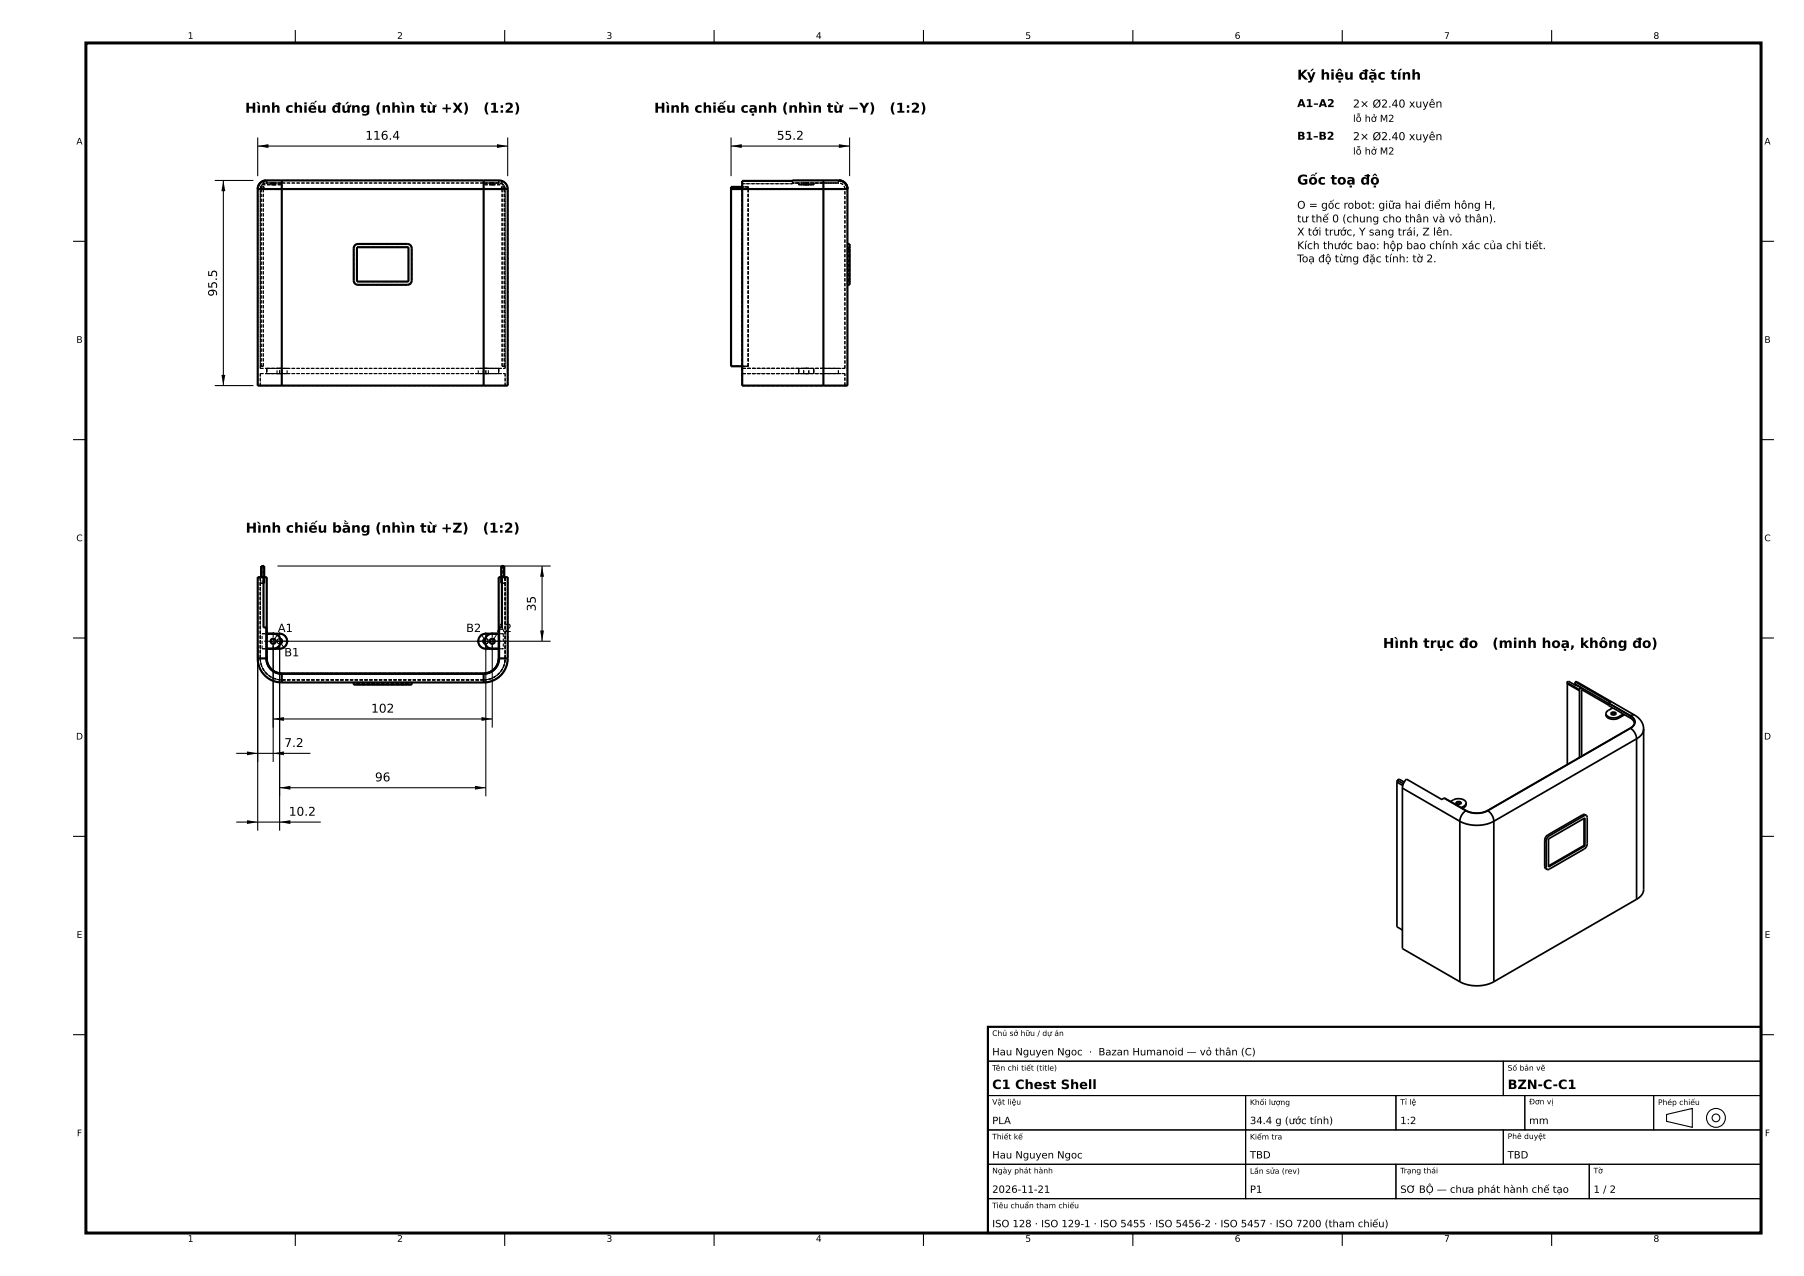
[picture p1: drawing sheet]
<svg xmlns="http://www.w3.org/2000/svg" width="420mm" height="297mm" viewBox="0 0 420 297" stroke-linecap="round" stroke-linejoin="round" font-family="sans-serif">
<g fill="#000">
<path d="M60 34l2.5-.5v1zM115.7 33.5l2.5 .5-2.5 .5zM170.2 34l2.5-.5v1zM195.3 33.5l2.5 .5-2.5 .5zM52 42l.5 2.5h-1zM51.5 87.2h1l-.5 2.6zM126.2 131.8l.4 2.4h-.8zM125.8 146.8h.8l-.4 2.4zM57.5 174.9l2.5 .4-2.5 .5zM63.6 167.4l2.5-.5v.9zM63.6 175.3l2.5-.4v.9zM112.1 166.9l2.5 .5-2.5 .4z"/>
<path d="M57.5 190.9l2.5 .5-2.5 .4zM65.1 183.4l2.5-.5v.9zM65.1 191.4l2.5-.5v.9zM110.6 182.9l2.5 .5-2.5 .4z"/>
</g>
<path d="M20 10h390v277h-390z" fill="none" stroke="#000" stroke-width=".7" stroke-linecap="butt"/>
<g fill="none" stroke="#000" stroke-width=".5">
<path d="M60 44v45.8h5.6M60 44h5.6M65.6 42h-1.6a4.6 4.6 0 0 0-3.4 .6l-.4 .6-.2 .8M65.6 42v2M65.6 42h47M65.6 44h47M65.6 44v45.8M82.6 57.1l.7-.3h11.6l.6 .2 .3 .8v7.5l-.2 .6-.7 .4h-11.6l-.6-.2-.3-.8v-7.5zM83.1 57.5h12v8h-12zM112.6 42h1.6a4.6 4.6 0 0 1 3.4 .6l.4 .6 .2 .8M112.6 42v2M112.6 44h5.6"/>
<path d="M112.6 44v45.8M118.2 44v45.8h-5.6M170.2 44h21.5M170.2 44v41.3h2.6M172.8 43.5h-2.6v.5M191.7 42h1.6a4.6 4.6 0 0 1 3.4 .6l.4 .6 .2 .8M191.7 42l-18.9 .1v47.7h18.9M191.7 42v2M191.7 44h5.6M191.7 44v45.8M197.3 44v45.8h-5.6M197.3 56.8h.5v1"/>
<path d="M197.3 57.8h.5M197.8 57.8v7.5M197.3 65.3h.5M197.8 65.3v1h-.5M65.6 89.8h47M60.9 131.8l-.1 2.6M60.9 131.8h.6v4h-.1M60.9 131.8v2.6M61.5 134.4h.6v18.9a3.5 3.5 0 0 0 3.5 3.5h47a3.5 3.5 0 0 0 3.5-3.5v-18.9h.6M117.3 131.8l.1 2.6M117.3 131.8h-.6v4h.1M117.3 131.8v2.6"/>
<path d="M60 153.3a5.6 5.6 0 0 0 5.6 5.6M60 153.3h2M62 146h-.6v-11.6h-1.4v18.9M62 153.3a3.6 3.6 0 0 0 3.6 3.5M62 146h.1M62 146v7.3M62.1 147.5h3a1.75 1.75 0 0 1 1.8 1.7 1.75 1.75 0 0 1-1.8 1.8h-3M63.6 147.5a1.75 1.75 0 0 1 1.8 1.7 1.75 1.75 0 0 1-1.8 1.8M65.3 148.7l.4 .5-.1 .4-.3 .2M65.6 156.8v2.1M65.6 158.9h47M65.6 156.8h47"/>
<path d="M82.4 158.9v.5h.9M83.3 159.4h11.6M83.3 158.9v.5M94.9 158.9v.5M95.8 158.9v.5h-.9M112.6 156.8v2.1M112.9 148.7l-.4 .5 .1 .4 .3 .2M114.6 147.5a1.75 1.75 0 0 0-1.7 1.7 1.75 1.75 0 0 0 1.7 1.8M116.1 147.5h-3a1.75 1.75 0 0 0-1.8 1.7 1.75 1.75 0 0 0 1.8 1.8h3M116.1 146h.1M116.2 146h.6v-11.6h1.4v18.9M116.2 153.3a3.6 3.6 0 0 1-3.6 3.5"/>
<path d="M116.2 153.3h2M116.2 146v7.3M118.2 153.3a5.6 5.6 0 0 1-5.6 5.6M230 239h180v48h-180z"/>
<circle cx="63.6" cy="149.3" r=".6"/>
<circle cx="114.6" cy="149.3" r=".6"/>
</g>
<g fill="none" stroke="#000" stroke-width=".25">
<path d="M68.8 7v3M117.5 7v3M166.3 7v3M215 7v3M263.8 7v3M312.5 7v3M361.2 7v3M60 32v9M60 34h58.2M118.2 32v9M170.2 34h27.6M170.2 32v9"/>
<path d="M197.8 32v9M17 56.2h3M50 42h9M52 42v47.8M410 56.2h3M50 89.8h9M17 102.3h3M410 102.3h3M64.6 131.8h63.6M126.2 131.8v17.4M17 148.5h3M60 150.3v43"/>
<path d="M63.6 150.3v27.1M64.6 149.2h63.6M65.1 150.3v43M113.1 150.3v35.1M114.6 150.3v19M410 148.5h3M55 175.3h17.3M63.6 167.4h51M17 194.7h3M55 191.4h19.7M65.1 183.4h48M410 194.7h3"/>
<path d="M230 239h180v8h-180zM17 240.8h3M230 247h120v8h-120zM230 255h60v8h-60zM290 255h35v8h-35zM325 255h30v8h-30zM350 247h60v8h-60zM355 255h30v8h-30zM385 255h25v8h-25zM388 259.4l6-1.4v4.4l-6-1.4zM410 240.8h3M230 263h60v8h-60z"/>
<path d="M230 271h60v8h-60zM230 279h180v8h-180zM290 263h60v8h-60zM290 271h35v8h-35zM325 271h45v8h-45zM350 263h60v8h-60zM370 271h40v8h-40zM68.8 287v3M117.5 287v3M166.3 287v3M215 287v3M263.8 287v3"/>
<path d="M312.5 287v3M361.2 287v3"/>
<circle cx="399.5" cy="260.2" r="2.2"/>
<circle cx="399.5" cy="260.2" r=".9"/>
</g>
<g fill="none" stroke="#000" stroke-width=".25" stroke-dasharray=".7 .4" stroke-linecap="butt">
<path d="M60 44l.3-1.1 1.1-.8M60 44v45.8M60.6 44l.4-1 1-.4M60.6 44l.1-.5M60.6 44v41.3M60.7 43.5l.7-.7M60.8 44l.1-.5M60.8 44v41.3M60.9 43.5h-.2M61 43l1-.4M61 43h2.6M61.3 44v41.3"/>
<path d="M61.3 44l.2-.5M61.4 42.8l.6-.2M61.4 42.1l.6-.1M61.4 42.8v-.7M61.4 42.1v.7M61.5 43.5h-.6M61.5 43.5h-.8M62 42h.1M62 42.6h.1M62.1 42.6h-.1M62.1 42.6v-.6M62.1 42v.6"/>
<path d="M62.1 42h3.5M62.1 42.6h3.5M63 42.6h.6M63 43h.6M63 43v-.4M63.6 42.6h-1.5M63.6 43v-.4M63.6 42.6h1.8M63.6 43h1.8M63.6 42.6h.6M63.6 43h.6M64.2 42.6h-1.2"/>
<path d="M64.2 43h-1.2M64.2 43v-.4M65.4 42.6h-1.8M65.4 43h-1.8M65.4 43v-.4M65.6 42.6h-3.6M65.6 42h47M65.6 42.6h47M83.1 57.5h12M83.3 56.8l-.7 .3-.2 .7M94.9 56.8h-11.6M95.8 57.8l-.2-.7-.7-.3"/>
<path d="M112.6 42.6h-47M112.6 42h3.5M112.6 42.6h3.5M112.9 43h1.7M112.9 42.6h1.7M112.9 43v-.4M114 43h.6M114 42.6h.6M114 43v-.4M114.6 43v-.4M114.6 43h2.6M114.6 43h-1.7"/>
<path d="M114.6 43h.6M114.6 42.6h.6M114.6 42.6h-1.7M115.2 43h-1.2M115.2 42.6h-1.2M115.2 43v-.4M116.1 42h.1M116.1 42.6h.1M116.1 42v.6M116.1 42.6h-1.5M116.1 42.6v-.6M116.2 42.6h-3.6"/>
<path d="M116.2 42.6h-.1M116.8 42.1v.7M116.8 42.8v-.7M116.8 42.8l-.6-.2M116.8 42.1l-.6-.1M116.9 44v41.3M116.9 44l-.2-.5M117.2 43l-1-.4M117.3 43.5h-.6M117.4 44l-.1-.5M117.4 44v41.3M117.5 43.5l-.7-.7"/>
<path d="M117.5 43.5h-.2M117.5 43.5h-.8M117.6 44l-.4-1-1-.4M117.6 44v41.3M117.6 44l-.1-.5M118.2 44v45.8M118.2 44l-.4-1.2-1-.7M170.2 44v41.3M170.2 44v-.5M170.2 43.5h4M170.2 43.5h2.6M172.8 44v45.8"/>
<path d="M172.8 44v-1.9M172.8 42.1v.7M172.8 43.5v-.7M172.8 44v-.5M172.8 44v41.3M172.8 43.5h1.4M172.8 42.8h11.7M172.8 42.1h11.7M174.2 44v-.5M174.2 43.5h-1.4M174.2 43.5h-4M174.2 44h-4"/>
<path d="M174.2 44v41.3M184.5 42.8h-11.7M184.5 42.8v-.2M184.5 42v.6M184.5 42h7.2M184.5 42.8v-.7M184.5 42.1v-.1M184.5 42.6h1.4M185.9 42.6h-1.4M185.9 43v-.4M185.9 43h3.5M185.9 42.6h3.5"/>
<path d="M187.1 42.6h1.2M187.1 43h1.2M187.1 43v-.4M188.3 42.6h-1.2M188.3 43v-.4M188.3 43h-1.2M189.4 43h-3.5M189.4 43v-.4M189.4 42.6h-3.5M189.4 42.6h2.3M191.7 42.6h3.6M191.7 42.6h-2.3"/>
<path d="M191.7 42h-7.2M191.7 42h3.5M191.7 42h3.6M191.7 42.6h3.5M195.2 42h-3.5M195.2 42.6v-.6M195.2 42.6h-3.5M195.3 42.6h-3.6M196.7 44l-.4-1-1-.4M197.3 57.8v-1M197.3 56.8v1M197.3 56.8h.5"/>
<path d="M197.5 57.5h.3M197.8 57.8v-1M82.4 65.3l.2 .7 .7 .3M82.4 65.3v-7.5M83.1 65.5v-8M83.1 65.5h12M94.9 66.3h-11.6M94.9 66.3l.7-.3 .2-.7M95.1 65.5v-8M95.8 65.3v-7.5M197.3 65.3v1M197.3 66.3v-1"/>
<path d="M197.3 65.3v-7.5M197.3 66.3h.5M197.5 65.5h.3M197.5 65.5v-8M197.8 65.3v1M197.8 65.3v-7.5M197.8 65.5v-8M60 89.8h.6M60.6 89.8h5M60.6 87h1.5M60.6 87h5M60.6 85.7h1.5"/>
<path d="M60.6 85.7h5M60.6 85.7v-41.7M60.6 85.3v.4M60.6 89.8v-2.8M60.6 87v2.8M60.8 85.3h-.2M61.3 85.3h-.5M61.3 85.3h-.7M62.1 87h3.5M62.1 87h3M62.1 85.7v1.3M62.1 85.7h3"/>
<path d="M62.1 87v-1.3M62.1 85.7h3.5M64.5 87h.6M64.5 85.7h.6M64.5 87v-1.3M65.1 87h1.8M65.1 87h.6M65.1 85.7h.6M65.1 87v-1.3M65.1 85.7h1.8M65.6 87h47M65.6 85.7h47"/>
<path d="M65.7 87h-1.2M65.7 85.7h-1.2M65.7 87v-1.3M66.9 87h-1.8M66.9 85.7h-1.8M66.9 87v-1.3M111.3 87h1.8M111.3 85.7h1.8M111.3 87v-1.3M112.5 87h.6M112.5 85.7h.6M112.5 87v-1.3"/>
<path d="M112.6 89.8h-47M112.6 89.8h5M112.6 87h-47M112.6 87h5M112.6 87h3.5M112.6 85.7h3.5M112.6 85.7h-47M112.6 85.7h5M113.1 87h3M113.1 87h-1.8M113.1 87h.6M113.1 85.7h.6"/>
<path d="M113.1 87v-1.3M113.1 85.7h3M113.1 85.7h-1.8M113.7 87h-1.2M113.7 85.7h-1.2M113.7 87v-1.3M116.1 85.7h1.5M116.1 85.7v1.3M116.1 87h1.5M116.1 87v-1.3M117.4 85.3h-.5M117.6 89.8h.6"/>
<path d="M117.6 87v2.8M117.6 85.3h-.2M117.6 85.3v.4M117.6 85.7v-41.7M117.6 85.3h-.7M117.6 89.8v-2.8M170.2 85.3h4M170.2 85.3h2.6M172.8 89.8h18.9M172.8 87v2.8M172.8 85.3v.4M172.8 85.7v1.3"/>
<path d="M172.8 87h18.9M172.8 85.3h1.4M174.2 85.3h-4M185.9 87h-13.1M185.9 87h3.5M185.9 85.7h-13.1M185.9 85.7v1.3M185.9 87v-1.3M185.9 85.7h3.5M187.1 87h1.2M187.1 85.7h1.2M187.1 87v-1.3"/>
<path d="M188.3 87h-1.2M188.3 85.7h-1.2M188.3 87v-1.3M189.4 87h-3.5M189.4 85.7h-3.5M189.4 87v-1.3M189.4 85.7v1.3M191.7 89.8h5M191.7 87h5M191.7 87h-18.9M191.7 87h-2.3M191.7 87h3.5"/>
<path d="M191.7 85.7h-2.3M191.7 85.7h3.5M191.7 85.7h-18.9M191.7 85.7h5M195.2 87h-3.5M195.2 87v-1.3M195.2 85.7h-3.5M196.7 89.8h-5M196.7 87h-5M196.7 85.7h-5M196.7 85.7v-41.7M196.7 89.8v-2.8"/>
<path d="M197.3 89.8h-5.6M197.3 89.8v-45.8M60 134.4v18.9M60 134.4h.6M60.6 134.4v18.9M60.6 134.4h1.5M60.6 134.4h.9M60.6 135.8h.1M60.6 134.4v1.4M60.7 135.8v-1.4M60.7 134.4h.7M60.8 134.4h.1"/>
<path d="M60.8 131.8v2.6M60.8 134.4h-.2M60.9 134.4h-.2M61.3 131.8v4M61.3 131.8h-.5M61.3 135.8h-.7M61.3 135.8v-4M61.3 131.8h.2M61.3 135.8h.2M61.4 135.8h-.7M116.1 134.4h1.5M116.7 134.4h.9"/>
<path d="M116.8 134.4v11.6M116.9 135.8h-.2M116.9 135.8v-4M116.9 131.8h-.2M117.4 134.4h-.1M117.4 131.8h-.5M117.4 131.8v2.6M117.5 134.4h-.7M117.5 134.4h-.2M117.5 135.8h-.7M117.5 134.4v1.4M117.6 134.4v18.9"/>
<path d="M117.6 134.4h.6M117.6 134.4h-.2M117.6 134.4v1.4M117.6 135.8v17.5M117.6 135.8h-.7M117.6 135.8h-.1M118.2 134.4v18.9M60 153.3a5.6 5.6 0 0 0 5.6 5.6M60.6 153.3a5 5 0 0 0 5 4.9M60.6 153.3v-18.9M60.6 153.3v-17.5M61 147.5h1"/>
<path d="M61 151v-3.5M61 151h1M61 151h2.6M61 147.5h2.6M61.4 146v-11.6M61.4 146h.6M62 146h.1M62.1 153.3a3.5 3.5 0 0 0 3.5 3.5M62.1 153.3v-2.3M62.1 151h3M62.1 147.5h3M62.1 147.5v-13.1"/>
<path d="M62.1 147.5v-1.5M62.1 151h-.1M62.1 151v-3.5M62.1 147.5h-.1M63.6 151a1.75 1.75 0 0 0 1.8-1.8 1.75 1.75 0 0 0-1.8-1.7M63.6 149.9a.6 .6 0 0 0 .5-.9 .6 .6 0 0 0-1-.1 .6 .6 0 0 0 .4 .9l.1 .1M65.1 151a1.75 1.75 0 0 0 1.8-1.8 1.75 1.75 0 0 0-1.8-1.7M65.1 149.9a.6 .6 0 0 0 .5-.9 .6 .6 0 0 0-1-.1 .6 .6 0 0 0 .4 .9l.1 .1M65.1 149.9l.2-.1M65.3 148.7a.6 .6 0 0 0-.8 .5 .6 .6 0 0 0 .6 .7M65.6 156.8h47M65.6 158.2a5 5 0 0 1-5-4.9"/>
<path d="M82.4 158.9h.9M82.4 158.9v.5M82.4 159.4h.9M83.1 159.1v.3M83.1 159.1h12M83.3 158.9h-.9M83.3 159.4h11.6M94.9 158.9h-11.6M94.9 158.9h.9M95.1 159.4h-12M95.1 159.1v.3M95.8 158.9h-.9"/>
<path d="M95.8 159.4h-.9M95.8 158.9v.5M112.6 158.9a5.6 5.6 0 0 0 5.6-5.6M112.6 158.9h-47M112.6 158.2h-47M112.6 158.2a5 5 0 0 0 5-4.9M112.6 156.8a3.5 3.5 0 0 0 3.5-3.5M112.9 149.8l.2 .1M113.1 147.5h3M113.1 147.5a1.75 1.75 0 0 0-1.8 1.7 1.75 1.75 0 0 0 1.8 1.8M113.1 151h3M113.1 149.9a.6 .6 0 0 0 .5-.9 .6 .6 0 0 0-1-.1 .6 .6 0 0 0 .4 .9l.1 .1"/>
<path d="M113.1 149.9a.6 .6 0 0 0 .6-.7 .6 .6 0 0 0-.8-.5M114.6 147.5h2.6M114.6 147.5a1.75 1.75 0 0 0-1.7 1.7 1.75 1.75 0 0 0 1.7 1.8M114.6 151h2.6M114.6 149.9a.6 .6 0 0 0 .5-.9 .6 .6 0 0 0-1-.1 .6 .6 0 0 0 .4 .9l.1 .1M116.1 147.5v-13.1M116.1 153.3v-2.3M116.1 147.5v-1.5M116.1 146h.1M116.1 151v-3.5M116.2 147.5h-.1M116.2 151h-.1"/>
<path d="M116.8 146h-.6M117.2 147.5h-1M117.2 147.5v3.5M117.2 151h-1M117.6 153.3v-18.9M117.6 153.3a5 5 0 0 1-5 4.9"/>
</g>
<path d="M61.5 149.2h4.2M63 149.2h4.2M63.6 151.3v-4.2M65.1 151.3v-4.2M111 149.2h4.2M112.5 149.2h4.2M113.1 151.3v-4.2M114.6 151.3v-4.2" fill="none" stroke="#000" stroke-width=".25" stroke-dasharray="2 .4 .3 .4" stroke-linecap="butt"/>
<path d="M64.7 147.6l-1.1 1.6M65.1 149.2l1.1 1.7M112 147.6l1.1 1.6M115.7 147.6l-1.1 1.6" fill="none" stroke="#000" stroke-width=".23"/>
<g fill="none" stroke="#000" stroke-width=".4">
<path d="M364.8 158.8l.4-.2 1.8 1h.2M364.8 158.8l2.8 1.7M364.8 158.8l.1 .3M364.9 159.1l2.8 1.7M364.9 159.1v18.8M366.7 158.7l.5 .1 13.4 7.7M366.7 158.7l8.3 4.8-.5 .1M366.7 158.7v.5l12.8 7.4M367.1 159.5l.1 .1M367.2 159.6l1 .5M367.6 160.5h.1M367.6 160.5l.1 .3"/>
<path d="M367.7 160.8v15.5M368.2 160.1v.4M368.2 160.1l-.6 .4M368.2 160.5v15.5M368.2 160.5l6.2 3.6M373.9 166.1v.3a2.09 2.09 0 0 0 3 .7M373.9 166.1a2.09 2.09 0 0 0 3 .7M374.5 163.6l-.1 .6 5.1 2.9M374.5 163.6l5.1 3M375.1 166.3a.86 .86 0 0 1 1.1 0M375.1 165.9a.57 .57 0 0 1 .7-.2 .57 .57 0 0 1 .4 .5 .56 .56 0 0 1-.7 .3 .56 .56 0 0 1-.4-.6zM375.5 164.8l-1.3 .7-.3 .6"/>
<path d="M376.9 166.8v.3M377.9 166.2l-1 .6M378.2 166.4l-1.3 .7M379.5 166.6a1.51 1.51 0 0 1 1.1 1.4 1.51 1.51 0 0 1-1.1 1.5l-33.2 19.2a5.5 5.5 0 0 1-4.9 0l-5.2-2.9M379.5 167.1l.7 .6 .3 .6M379.5 166.6v.5M379.6 166.6a1.55 1.55 0 0 1 1.1 1.4 1.55 1.55 0 0 1-1.1 1.5M379.6 169.5a3.1 3.1 0 0 1 1.4 2.5M379.6 169.5l-33.2 19.2M380.6 166.5a3.7 3.7 0 0 1 2.1 3.2M380.6 166.5l-.5-.1-.5 .2M381 172l-33.2 19.2"/>
<path d="M381 172v37.3M382.7 169.7v37.3a2.8 2.8 0 0 1-1.7 2.3M382.7 169.7a2.8 2.8 0 0 1-1.7 2.3M325.2 182.1v33.6l1.3 .8M325.2 182.1l1.4 .7M325.3 181.6l-.1 .5M325.3 181.6l.4-.2 1.2 .6M325.3 181.6l1.4 .8M326.5 183.4a3.2 3.2 0 0 1 1-2.1l8.2 4.8 .5-.3M326.5 183.4v37.4l13.4 7.7M326.5 183.4l13.4 7.8M336.2 185.8l5.1 2.9"/>
<path d="M337.7 186.6l1.4-.7a1.8 1.8 0 0 1 2.2 1M339.1 187.1a.86 .86 0 0 1 1 0M339.1 186.7a.57 .57 0 0 1 .6-.2 .57 .57 0 0 1 .4 .5 .56 .56 0 0 1-.6 .3 .56 .56 0 0 1-.4-.6zM339.9 191.2a8.8 8.8 0 0 0 7.9 0M339.9 191.2v37.3M340.8 187.6l-.6 .4M340.8 187.6v.4M340.8 188l-.3 .2M341.3 188.7l1.2 .5 1.3 .1 1.4-.1 1.2-.5M341.3 188.7a3.1 3.1 0 0 0-1.4 2.5M341.3 186.9l-.1 .4-.4 .3M341.3 186.9v.6l-.5 .5"/>
<path d="M346.4 188.7a3.1 3.1 0 0 1 1.4 2.5M347.8 191.2v37.3M359.6 195.6v6.1M359.6 195.6l.4 .2M360 195.8v6.1M360.3 194.4l-.5 .5-.2 .7M360.3 194.4l.4 .2M360.5 195.3l8.5-4.9v6.5l-8.5 4.9zM360.7 194.6l-.5 .5-.2 .7M368.5 189.7l.4-.1 .4 .2M368.5 189.7l-8.2 4.7M368.5 189.7l.3 .2"/>
<path d="M368.8 190.5v6.3M368.8 196.8l-8.3 4.8M368.8 196.8l.2 .1M368.8 189.9l-8.1 4.7M369.3 189.8l.2 .5v6.1l-.3 .9-8.5 5-.5 .1M369.3 189.8l-.5 .1M359.6 201.7l.2 .4 .4 .3M359.6 201.7l.4 .2M360 201.9l.2 .5M381 209.3l-33.2 19.2M339.9 228.5a8.8 8.8 0 0 0 7.9 0"/>
</g>
<g font-size="3.2">
<text x="302" y="18.5">Ký hiệu đặc tính</text>
<text x="57.1" y="26.2">Hình chiếu đứng (nhìn từ +X)</text>
<text x="112.5" y="26.2">(1:2)</text>
<text x="152.3" y="26.2">Hình chiếu cạnh (nhìn từ −Y)</text>
<text x="207.1" y="26.2">(1:2)</text>
<text x="302" y="43">Gốc toạ độ</text>
<text x="57.2" y="124">Hình chiếu bằng (nhìn từ +Z)</text>
<text x="112.4" y="124">(1:2)</text>
<text x="322" y="150.8">Hình trục đo</text>
<text x="347.4" y="150.8">(minh hoạ, không đo)</text>
</g>
<g font-size="3">
<text x="231" y="253.5">C1 Chest Shell</text>
<text x="351" y="253.5">BZN-C-C1</text>
</g>
<g font-size="2.8">
<text x="85.1" y="32.5">116.4</text>
<text x="180.9" y="32.5">55.2</text>
<text x="50.5" y="69" transform="rotate(-90 50.5 69)">95.5</text>
<text x="124.7" y="142.3" transform="rotate(-90 124.7 142.3)">35</text>
<text x="86.4" y="165.9">102</text>
<text x="66.2" y="173.9">7.2</text>
<text x="87.3" y="181.9">96</text>
<text x="67.2" y="189.9">10.2</text>
</g>
<g font-size="2.6">
<text x="64.7" y="147.1">A1</text>
<text x="108.5" y="147.1">B2</text>
<text x="115.7" y="147.1">A2</text>
<text x="66.2" y="152.8">B1</text>
</g>
<g font-size="2.5">
<text x="302" y="24.9">A1–A2</text>
<text x="315" y="25">2× Ø2.40 xuyên</text>
<text x="302" y="32.5">B1–B2</text>
<text x="315" y="32.6">2× Ø2.40 xuyên</text>
<text x="302" y="48.6">O = gốc robot: giữa hai điểm hông H,</text>
<text x="302" y="51.8">tư thế 0 (chung cho thân và vỏ thân).</text>
<text x="302" y="54.8">X tới trước, Y sang trái, Z lên.</text>
<text x="302" y="58">Kích thước bao: hộp bao chính xác của chi tiết.</text>
<text x="302" y="61.1">Toạ độ từng đặc tính: tờ 2.</text>
</g>
<g font-size="2.3">
<text x="315" y="28.4">lỗ hở M2</text>
<text x="315" y="36">lỗ hở M2</text>
<text x="231" y="245.6">Hau Nguyen Ngoc · Bazan Humanoid — vỏ thân (C)</text>
<text x="231" y="261.6">PLA</text>
<text x="291" y="261.6">34.4 g (ước tính)</text>
<text x="326" y="261.6">1:2</text>
<text x="356" y="261.6">mm</text>
<text x="231" y="269.6">Hau Nguyen Ngoc</text>
<text x="291" y="269.6">TBD</text>
<text x="351" y="269.6">TBD</text>
<text x="231" y="277.6">2026-11-21</text>
<text x="291" y="277.6">P1</text>
<text x="326" y="277.6">SƠ BỘ — chưa phát hành chế tạo</text>
<text x="371" y="277.6">1 / 2</text>
<text x="231" y="285.6">ISO 128 · ISO 129-1 · ISO 5455 · ISO 5456-2 · ISO 5457 · ISO 7200 (tham chiếu)</text>
</g>
<g font-size="2.1">
<text x="43.7" y="9">1</text>
<text x="92.5" y="9">2</text>
<text x="141.2" y="9">3</text>
<text x="190" y="9">4</text>
<text x="238.7" y="9">5</text>
<text x="287.5" y="9">6</text>
<text x="336.2" y="9">7</text>
<text x="385" y="9">8</text>
<text x="17.8" y="33.6">A</text>
<text x="410.8" y="33.6">A</text>
<text x="17.8" y="79.8">B</text>
<text x="410.8" y="79.8">B</text>
<text x="17.8" y="126">C</text>
<text x="410.8" y="126">C</text>
<text x="17.7" y="172.1">D</text>
<text x="410.7" y="172.1">D</text>
<text x="17.8" y="218.3">E</text>
<text x="410.8" y="218.3">E</text>
<text x="17.9" y="264.5">F</text>
<text x="410.9" y="264.5">F</text>
<text x="43.7" y="289">1</text>
<text x="92.5" y="289">2</text>
<text x="141.2" y="289">3</text>
<text x="190" y="289">4</text>
<text x="238.7" y="289">5</text>
<text x="287.5" y="289">6</text>
<text x="336.2" y="289">7</text>
<text x="385" y="289">8</text>
</g>
<g font-size="1.8">
<text x="231" y="241.1">Chủ sở hữu / dự án</text>
<text x="231" y="249.2">Tên chi tiết (title)</text>
<text x="351" y="249.2">Số bản vẽ</text>
<text x="231" y="257.1">Vật liệu</text>
<text x="291" y="257.2">Khối lượng</text>
<text x="326" y="257.1">Tỉ lệ</text>
<text x="356" y="257">Đơn vị</text>
<text x="386" y="257.2">Phép chiếu</text>
<text x="231" y="265.2">Thiết kế</text>
<text x="291" y="265.2">Kiểm tra</text>
<text x="351" y="265.1">Phê duyệt</text>
<text x="231" y="273.1">Ngày phát hành</text>
<text x="291" y="273.2">Lần sửa (rev)</text>
<text x="326" y="273.1">Trạng thái</text>
<text x="371" y="273.1">Tờ</text>
<text x="231" y="281.2">Tiêu chuẩn tham chiếu</text>
</g>
</svg>
